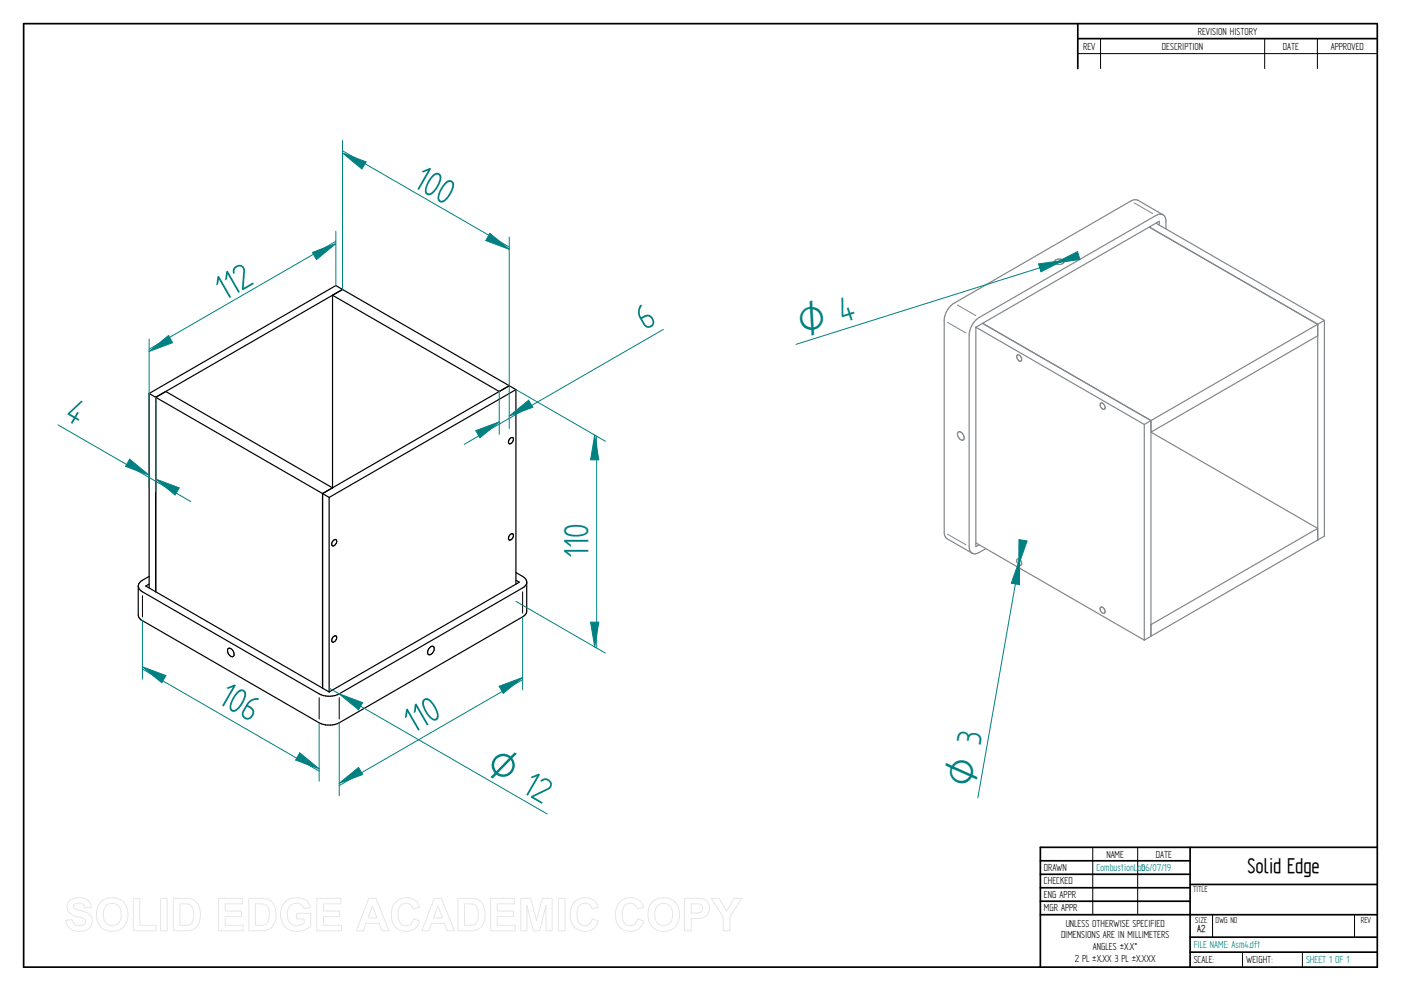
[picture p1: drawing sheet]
<svg xmlns="http://www.w3.org/2000/svg" width="594mm" height="420mm" viewBox="0 0 594 420" stroke-linecap="round" stroke-linejoin="round" font-family="sans-serif">
<g fill="none" stroke="#000" stroke-width=".72">
<path d="M10 10h574v400h-574zM457 10v19.1M457 16.4h127M504.6 359.2v50.8M584 359.2h-142.9v50.8M441.1 365h63.5M441.1 370.7h63.5M441.1 376.4h63.5M504.6 375h79.4M441.1 382.1h63.5M441.1 387.8h142.9M504.6 397.3h79.4"/>
<path d="M504.6 403.7h79.4"/>
</g>
<g fill="none" stroke="#000" stroke-width=".42">
<path d="M466.7 16.4v12.7M536.3 16.4v12.7M558.6 16.4v12.7M457 22.7h127M60.4 252.6v9M221.6 250.9v9M135.3 295.8v9M143.8 295.8v9M463.4 359.2v28.6M482.4 359.2v28.6M514.2 387.9v9.4M574.4 387.9v9.4"/>
<path d="M526.9 403.7v6.3M552.3 403.7v6.3"/>
</g>
<g fill="none" stroke="#81878c" stroke-width=".51">
<path d="M487.3 96.3l71.5 41.2M490.2 94.6l71.4 41.2M491.6 95.4v-1.6l-77.8 44.9M493.2 91.1l-10.6-6.2-1.1-.2-1.3 .2-75.6 43.6a9.4 9.4 0 0 0-4.2 7.3v90.6l.4 1.2 .8 .8 10.6 6.1M494.4 97.1a7.7 7.7 0 0 0-.5-5.4 2.65 2.65 0 0 0-3.7-.3l-75 43.2a9.4 9.4 0 0 0-4.2 7.4v89.8a2.59 2.59 0 0 0 1.2 2.7 2.59 2.59 0 0 0 3-.3l2.8-1.6M447.5 110.3a2.5 2.5 0 0 1 3.6 .7 2.28 2.28 0 0 1-3.9 0zM413.8 138.7v93.1l1.4-.8M413.8 138.7l71.4 41.3M416.6 137.1l71.5 41.2M558.8 137.5v91.4M558.8 137.5l-70.7 40.8M561.6 135.8v91.5l-2.8 1.6"/>
<path d="M561.6 135.8l-2.8 1.7M431.2 150.7a1.5 1.5 0 0 1 1.7 .3 1.5 1.5 0 0 1 .3 1.7l-.1 .3a1.66 1.66 0 0 1-1.9-2.3zM558.8 142.4l-70.7 40.8 70.7 40.8-70.7 40.8M466.6 171.1a1.53 1.53 0 0 1 1.7 .4 1.53 1.53 0 0 1 .3 1.6 1.3 1.3 0 0 1-1.5 .1 1.3 1.3 0 0 1-.6-1.4zM485.2 180v91.4M488.1 178.3v91.4M488.1 178.3l-2.9 1.7M406.4 183.1a2.3 2.3 0 0 1 2 3.5 2.3 2.3 0 0 1-2-3.5zM413.8 230.2l71.4 41.2M431.3 237.1a1.64 1.64 0 0 1 1.6 .7 1.64 1.64 0 0 1 0 1.8 1.78 1.78 0 0 1-1.6-2.5zM558.8 228.9l-70.7 40.8M466.7 257.5a1.64 1.64 0 0 1 1.6 .7 1.64 1.64 0 0 1 0 1.8 1.78 1.78 0 0 1-1.6-2.5z"/>
<path d="M488.1 269.7l-2.9 1.7"/>
</g>
<path d="M480.9 86l7.9 4.6M401.7 136.7l7.9 4.5M406 129.3l7.8 4.5M401.7 226.4l7.9 4.6" fill="none" stroke="#81878c" stroke-width=".42"/>
<g fill="none" stroke="#000" stroke-width=".51">
<path d="M141 125.2v81.6M141 125.2l70.7 40.8M145.2 122.7l-79.2 45.7M145.2 122.7l-2.8-1.6-79.2 45.7M145.2 122.7l70.7 40.8M145.2 122.7l-4.2 2.5M63.2 166.8v82.5M63.2 166.8l73.6 42.5M66 168.4v82.5M66 168.4l4.3-2.4 70.7 40.8M215.9 163.5l-79.1 45.8M215.9 163.5l2.9 1.7"/>
<path d="M218.8 165.2l-79.2 45.7M218.8 165.2v82.4M216.1 186.1a.88 .88 0 0 1 1.3-.6 .88 .88 0 0 1 .2 1.4l-.6 .8-1 .5-.4-.8zM136.8 209.3v82.4M136.8 209.3l2.8 1.6M139.6 210.9v82.5M141 206.8l-4.2 2.5M141.3 229.2l.7-.5a1.3 1.3 0 0 1 .8 1.3 1.3 1.3 0 0 1-.9 1.2l-.6 .3-.5-.3-.1-.8zM216.1 226.9a.89 .89 0 0 1 1.3-.6 .89 .89 0 0 1 .2 1.5l-.9 1.1-.7 .1-.4-.8zM63.2 247.6l-1.4 .9 77.8 44.9M218.8 242.7a8.4 8.4 0 0 1 4.4 3.2l.1 13.2-.2 1-.9 1-78.4 45.4a9.7 9.7 0 0 1-8.5 0l-75.5-43.7-.9-1-.3-1.1 .2-13.1a7.7 7.7 0 0 1 4.4-3.2M218.8 246l1.4 .8-80.6 46.6"/>
<path d="M223.3 247.1l-.5 1.2-1.2 1-77.8 44.9a9.3 9.3 0 0 1-8.5 0l-74.9-43.3-1.2-1-.5-1.1M96.6 275.1a1.78 1.78 0 0 1 2.6 1.7 1.06 1.06 0 0 1-.3 1.6 1.06 1.06 0 0 1-1.5-.5l-.8-1.5zM141.3 270l1-.4a1.62 1.62 0 0 1 .2 1.7 1.62 1.62 0 0 1-1.5 .9l-.3-.9zM182.2 274.6a1.06 1.06 0 0 1 1.5-.5 1.06 1.06 0 0 1 .4 1.5 1.85 1.85 0 0 1-2.6 1.7l-.1-1.3z"/>
</g>
<path d="M145.2 59.6v63.1M207.7 98.9l8.2 6.8-9.9-3.7zM215.9 100.5v63" fill="none" stroke="#008080" stroke-width=".42"/>
<path d="M207.7 98.9l8.2 6.8-9.9-3.7z" fill="#008080"/>
<path d="M145.2 64.9l10 3.7-1.7 3z" fill="none" stroke="#008080" stroke-width=".42"/>
<path d="M145.2 64.9l10 3.7-1.7 3z" fill="#008080"/>
<path d="M145.2 63.9l70.7 40.8M142.4 98v23.1M63.2 143.8v23M63.2 149l8.3-6.8 1.7 3.1z" fill="none" stroke="#008080" stroke-width=".42"/>
<path d="M63.2 149l8.3-6.8 1.7 3.1z" fill="#008080"/>
<path d="M132.5 107l9.9-3.7-8.2 6.8z" fill="none" stroke="#008080" stroke-width=".42"/>
<path d="M132.5 107l9.9-3.7-8.2 6.8z" fill="#008080"/>
<path d="M142.4 102.3l-79.2 45.7M60.4 263.1v24.9M60.4 282.7l10 3.7-1.8 3.1zM135.3 306.5v24.7" fill="none" stroke="#008080" stroke-width=".42"/>
<path d="M60.4 282.7l10 3.7-1.8 3.1z" fill="#008080"/>
<path d="M127.1 319.2l8.2 6.8-9.9-3.8z" fill="none" stroke="#008080" stroke-width=".42"/>
<path d="M127.1 319.2l8.2 6.8-9.9-3.8z" fill="#008080"/>
<path d="M221.6 261.5v31M60.4 283.7l74.9 43.2M143.8 306.5v30.9M143.8 332.1l8.3-6.7 1.7 3z" fill="none" stroke="#008080" stroke-width=".42"/>
<path d="M143.8 332.1l8.3-6.7 1.7 3z" fill="#008080"/>
<path d="M211.7 291l9.9-3.8-8.2 6.8z" fill="none" stroke="#008080" stroke-width=".42"/>
<path d="M211.7 291l9.9-3.8-8.2 6.8z" fill="#008080"/>
<path d="M139.6 291.7l92.4 53.4M143.8 294.2l10 3.7-1.7 3zM221.6 288.2l-77.8 44.9" fill="none" stroke="#008080" stroke-width=".42"/>
<path d="M143.8 294.2l10 3.7-1.7 3z" fill="#008080"/>
<path d="M218.8 165.2l37.9 21.9M252.2 184.4l1.7 10.5h-3.5zM218.8 255l37.9 21.9" fill="none" stroke="#008080" stroke-width=".42"/>
<path d="M252.2 184.4l1.7 10.5h-3.5z" fill="#008080"/>
<path d="M250.4 263.8h3.5l-1.7 10.5z" fill="none" stroke="#008080" stroke-width=".42"/>
<path d="M250.4 263.8h3.5l-1.7 10.5z" fill="#008080"/>
<path d="M440.4 111.9l10.5-1.5-9.5 4.8zM450.9 110.4l-113.4 35.6M253 185v89.7" fill="none" stroke="#008080" stroke-width=".42"/>
<path d="M440.4 111.9l10.5-1.5-9.5 4.8z" fill="#008080"/>
<path d="M447.4 111.5l9.5-4.8 1.1 3.3z" fill="none" stroke="#008080" stroke-width=".42"/>
<path d="M447.4 111.5l9.5-4.8 1.1 3.3z" fill="#008080"/>
<path d="M432.4 237.2l-17.8 101.1M432.4 237.2l-.1 10.7-3.5-.6z" fill="none" stroke="#008080" stroke-width=".42"/>
<path d="M432.4 237.2l-.1 10.7-3.5-.6z" fill="#008080"/>
<path d="M432.1 228.8l3.4 .6-3.5 10z" fill="none" stroke="#008080" stroke-width=".42"/>
<path d="M432.1 228.8l3.4 .6-3.5 10z" fill="#008080"/>
<path d="M211.7 166v18.1M215.9 163.5v18.2M215.9 176.4l8.2-6.7 1.8 3z" fill="none" stroke="#008080" stroke-width=".42"/>
<path d="M215.9 176.4l8.2-6.7 1.8 3z" fill="#008080"/>
<path d="M201.8 182.6l9.9-3.7-8.2 6.7z" fill="none" stroke="#008080" stroke-width=".42"/>
<path d="M201.8 182.6l9.9-3.7-8.2 6.7z" fill="#008080"/>
<path d="M281.3 139.7l-84.5 48.7M63.2 166.8v39.9M66 168.4v40M66 203.1l10 3.7-1.8 3z" fill="none" stroke="#008080" stroke-width=".42"/>
<path d="M66 203.1l10 3.7-1.8 3z" fill="#008080"/>
<path d="M55 194.7l8.2 6.8-10-3.8z" fill="none" stroke="#008080" stroke-width=".42"/>
<path d="M55 194.7l8.2 6.8-10-3.8z" fill="#008080"/>
<path d="M24.6 180.1l56.3 32.5" fill="none" stroke="#008080" stroke-width=".42"/>
<g fill="none" stroke="#e6e6e6" stroke-width=".42">
<path d="M29.6 381.8a6.5 6.5 0 0 1 8.5 .8l.6 2.2-2.8 .1a2.7 2.7 0 0 0-2.1-2 2.7 2.7 0 0 0-2.7 1.1 1.87 1.87 0 0 0 2.2 1.8l1.4 .4a4.4 4.4 0 0 1 4 6.2 6.4 6.4 0 0 1-9.1 1.3l-1.2-1.8-.5-1.7 2.7-.3a2.94 2.94 0 0 0 2.6 2.6 2.94 2.94 0 0 0 3.1-1.9 2.67 2.67 0 0 0-2.9-1.8 4.9 4.9 0 0 1-5-4.3l.4-1.6zM42.8 382.4a6.9 6.9 0 0 1 8.3-.8 6.9 6.9 0 0 1 3 7.7 6.7 6.7 0 0 1-8 5.5 6.7 6.7 0 0 1-5.1-8.3 6.1 6.1 0 0 1 1.8-4.1zM44.8 384.2a3.9 3.9 0 0 1 4.6-.8 3.9 3.9 0 0 1 2 4.3 3.8 3.8 0 0 1-1.9 4.3 3.8 3.8 0 0 1-4.6-.7 6.6 6.6 0 0 1-.1-7.1zM56.5 381h2.8v11.3h6.9v2.3h-9.7zM68.1 380.9h2.8v13.7h-2.8zM73.5 380.9h5a5.9 5.9 0 0 1 6.5 7 5.9 5.9 0 0 1-6.3 6.7h-5.2zM76.3 383.2h1.8a3.4 3.4 0 0 1 4 3.9v1.2a3.2 3.2 0 0 1-3.8 4h-2zM92.7 380.9h10.2v2.3h-7.4v3h6.9v2.4h-6.9v3.7h7.7v2.3h-10.5zM105.5 380.9h5.1a5.9 5.9 0 0 1 6.4 7 5.9 5.9 0 0 1-6.3 6.7h-5.2zM108.3 383.2h1.9a3.4 3.4 0 0 1 4 3.9v1.2a3.2 3.2 0 0 1-3.8 4h-2.1zM120.9 382.4a7.3 7.3 0 0 1 9.7 .1l1 2.2-2.7 .5a3.7 3.7 0 0 0-4.6-2 3.7 3.7 0 0 0-2.5 4.4 4.2 4.2 0 0 0 2.2 4.5 4.2 4.2 0 0 0 5-.8v-1.7h-3.2v-2.3h6v5.4a8.1 8.1 0 0 1-11.8-.8 8.3 8.3 0 0 1 .9-9.5zM134.4 380.9h10.2v2.3h-7.4v3h6.9v2.4h-6.9v3.7h7.6v2.3h-10.4z"/>
<path d="M156.4 380.9h3l5.5 13.7h-3l-1.2-3.1h-5.5l-1.1 3.1h-3zM157.9 384.1l1.9 5.1h-3.7zM167.7 382.5a6 6 0 0 1 10.2 2.1l-2.8 .7a3.2 3.2 0 0 0-3.9-2.2 3.2 3.2 0 0 0-2.4 3.8 4.6 4.6 0 0 0 2.5 5.5 3.2 3.2 0 0 0 4-2.8l2.6 .8a6.1 6.1 0 0 1-7.2 4.3 6.1 6.1 0 0 1-4.8-6.8 7.7 7.7 0 0 1 1.8-5.4zM184.1 380.9h3.1l5.5 13.7h-3l-1.2-3.1h-5.5l-1.1 3.1h-3zM185.7 384.1l1.9 5.1h-3.8zM194.2 380.9h5a5.9 5.9 0 0 1 6.5 7 5.9 5.9 0 0 1-6.3 6.7h-5.2zM197 383.2h1.8a3.4 3.4 0 0 1 4 3.9v1.2a3.2 3.2 0 0 1-3.8 4h-2zM208.1 380.9h10.2v2.3h-7.4v3h6.9v2.4h-6.9v3.7h7.6v2.3h-10.4zM220.8 380.9h4.2l2.5 9.3 2.4-9.3h4.2v13.7h-2.5l-.1-10.8-2.7 10.8h-2.7l-2.7-10.8v10.8h-2.6zM236.8 380.9h2.8v13.7h-2.8zM243.5 382.5a6 6 0 0 1 10.2 2.1l-2.8 .7a3.2 3.2 0 0 0-3.8-2.2 3.2 3.2 0 0 0-2.4 3.8 4.6 4.6 0 0 0 2.4 5.5 3.2 3.2 0 0 0 4-2.8l2.6 .8a6.1 6.1 0 0 1-7.2 4.3 6.1 6.1 0 0 1-4.7-6.8 7.7 7.7 0 0 1 1.7-5.4zM262.7 382.5a6 6 0 0 1 10.2 2.1l-2.7 .7a3.2 3.2 0 0 0-3.9-2.2 3.2 3.2 0 0 0-2.4 3.8 4.6 4.6 0 0 0 2.4 5.5 3.2 3.2 0 0 0 4-2.8l2.7 .8a6.1 6.1 0 0 1-7.2 4.3 6.1 6.1 0 0 1-4.8-6.8 7.7 7.7 0 0 1 1.7-5.4z"/>
<path d="M276.7 382.4a6.9 6.9 0 0 1 8.3-.8 6.9 6.9 0 0 1 3 7.7 6.7 6.7 0 0 1-8.1 5.5 6.7 6.7 0 0 1-5.1-8.3 6.1 6.1 0 0 1 1.9-4.1zM278.7 384.2a3.9 3.9 0 0 1 4.6-.8 3.9 3.9 0 0 1 1.9 4.3 3.8 3.8 0 0 1-1.8 4.3 3.8 3.8 0 0 1-4.7-.7 6.6 6.6 0 0 1 0-7.1zM290.3 380.9h5.2a4.4 4.4 0 0 1 5.4 4.3 4.4 4.4 0 0 1-5.4 4.2h-2.4v5.2h-2.8zM293.1 383.2h1.8a2.1 2.1 0 0 1 2.6 .6 2.1 2.1 0 0 1 0 2.6 3.4 3.4 0 0 1-2.9 .7h-1.5zM301.6 380.9h3.3l3.2 5.4 3.2-5.4h3.2l-5 7.9v5.8h-2.8v-5.8z"/>
</g>
<g font-size="16.9" fill="#008080">
<text x="174.7" y="78.8" transform="rotate(30 174.7 78.8)">100</text>
<text x="95" y="127.6" transform="rotate(-30 95 127.6)">112</text>
<text x="273.4" y="140.2" transform="rotate(-30 273.4 140.2)">6</text>
<text x="26.9" y="177.5" transform="rotate(30 26.9 177.5)">4</text>
<text x="249.5" y="236.8" transform="rotate(-90 249.5 236.8)">110</text>
<text x="91.9" y="297.8" transform="rotate(30 91.9 297.8)">106</text>
<text x="175" y="311.1" transform="rotate(-30 175 311.1)">110</text>
</g>
<g font-size="16.2" fill="#008080">
<text x="340.2" y="142.4" transform="rotate(-17 340.2 142.4)">O 4</text>
<text x="205.3" y="326.6" transform="rotate(30 205.3 326.6)">O 12</text>
<text x="412.7" y="334.2" transform="rotate(-80 412.7 334.2)">O 3</text>
</g>
<text font-size="10.1" x="529" y="370.2">Solid Edge</text>
<g font-size="4.9">
<text x="507.9" y="14.7">REVISION HISTORY</text>
<text x="459.3" y="21">REV</text>
<text x="492.7" y="21">DESCRIPTION</text>
<text x="544" y="21">DATE</text>
<text x="564.3" y="21">APPROVED</text>
<text x="469.1" y="363.6">NAME</text>
<text x="490.1" y="363.6">DATE</text>
<text x="442.7" y="369.3">DRAWN</text>
<text x="442.7" y="375">CHECKED</text>
<text x="442.7" y="380.7">ENG APPR</text>
<text x="442.7" y="386.4">MGR APPR</text>
<text x="451.9" y="392.9">UNLESS OTHERWISE SPECIFIED</text>
<text x="449.9" y="397.9">DIMENSIONS ARE IN MILLIMETERS</text>
<text x="455.7" y="407.8">2 PL ±X.XX 3 PL ±X.XXX</text>
<text x="463.5" y="402.9">ANGLES ±X.X°</text>
<text x="506.2" y="408.3">SCALE:</text>
<text x="528.4" y="408.3">WEIGHT:</text>
</g>
<g font-size="4.9" fill="#008080">
<text x="464.9" y="369.3">CombustionLab06/07/19</text>
<text x="506.2" y="402">FILE NAME: Asm4.dft</text>
<text x="553.8" y="408.4">SHEET 1 OF 1</text>
</g>
<text font-size="4.8" x="507.7" y="395.3">A2</text>
<g font-size="4.1">
<text x="505.9" y="378.3">TITLE</text>
<text x="506.9" y="391.1">SIZE</text>
<text x="515.4" y="391.1">DWG NO</text>
<text x="577" y="391.1">REV</text>
</g>
</svg>
